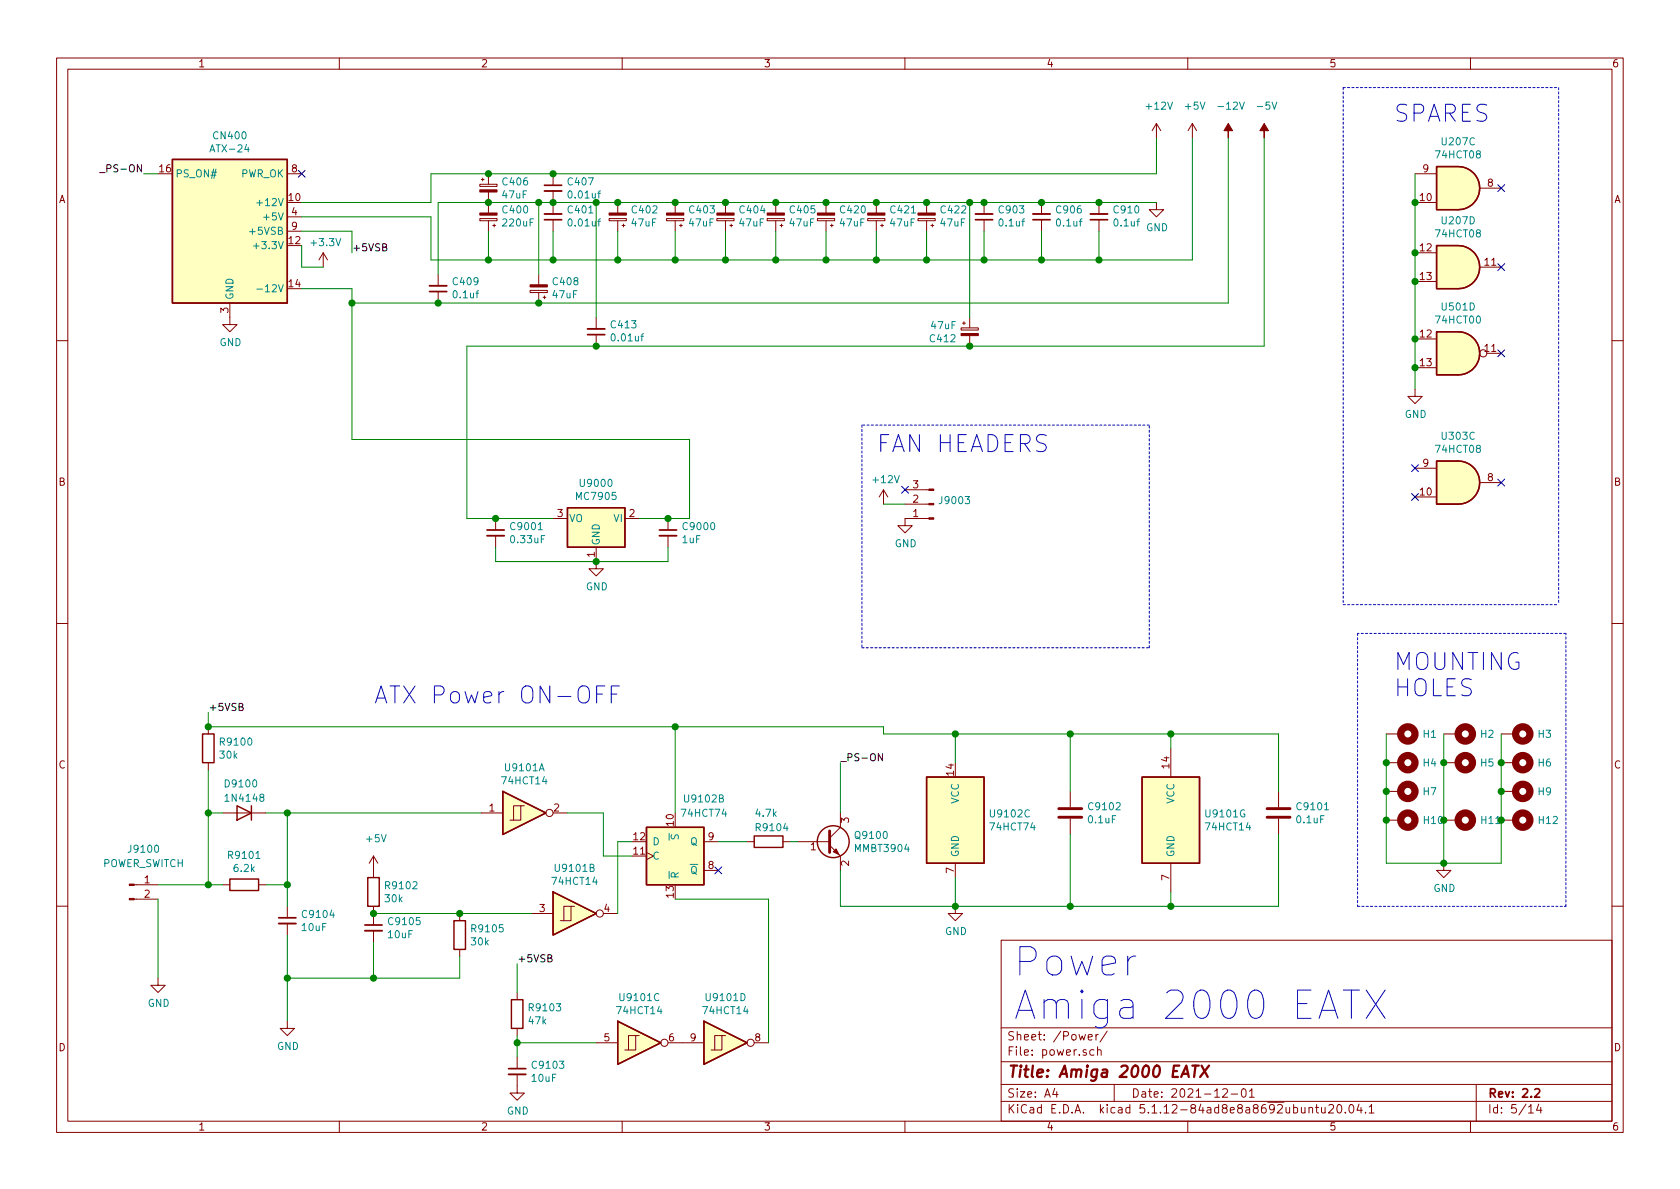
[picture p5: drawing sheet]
<svg xmlns="http://www.w3.org/2000/svg" width="297mm" height="210mm" viewBox="0 0 297 210" stroke-linecap="round" stroke-linejoin="round" font-family="sans-serif">
<g fill="none" stroke="#840000" stroke-width=".18">
<path d="M10 10.3h277v189.9h-277zM12 12.2h273v186.1h-273zM60 10.3v1.9M110 10.3v1.9M160 10.3v1.9M210 10.3v1.9M260 10.3v1.9M50.8 30.7h2.5M50.8 38.3h2.5M84.8 38.7h3.1v.3h-3.1zM84.8 32.6h3.1v.4h-3.1zM85.1 31.7h.5"/>
<path d="M85.3 31.5v.5M86.4 30.7v1.9M86.4 34v3.7M86.4 39v1.9M87.1 39.9h.5M87.4 39.6v.5M97.8 30.7v2.1M97.8 33.8v4M97.8 38.9v2M107.7 38.7h3v.3h-3zM109.2 35.8v1.9M109.2 39v1.9"/>
<path d="M110 39.9h.5M110.2 39.6v.5M117.9 38.7h3v.3h-3zM119.4 35.8v1.9M119.4 39v1.9M120.1 39.9h.5M120.4 39.6v.5M126.7 38.7h3.1v.3h-3.1zM128.3 35.8v1.9M128.3 39v1.9M129 39.9h.5M129.3 39.6v.5"/>
<path d="M135.6 38.7h3.1v.3h-3.1zM137.2 35.8v1.9M137.2 39v1.9M137.9 39.9h.5M138.2 39.6v.5M144.5 38.7h3.1v.3h-3.1zM146 35.8v1.9M146 39v1.9M146.8 39.9h.5M147.1 39.6v.5M153.4 38.7h3.1v.3h-3.1zM154.9 35.8v1.9"/>
<path d="M154.9 39v1.9M155.7 39.9h.5M156 39.6v.5M162.3 38.7h3.1v.3h-3.1zM163.8 35.8v1.9M163.8 39v1.9M164.6 39.9h.5M164.8 39.6v.5M174 35.8v2M174 38.9v2M184.1 35.8v2M184.1 38.9v2"/>
<path d="M194.3 35.8v2M194.3 38.9v2M204.5 35.8v1.3h1.2l-1.2 1.2-1.3-1.2h1.3M204.5 21.8l-.8 1.3M204.5 21.8v2.6M204.5 21.8l.7 1.3M210.8 21.8l-.7 1.3M210.8 21.8v2.6M210.8 21.8l.8 1.3M250.2 35.8h3.8M250.2 30.7h3.8M261.6 33.3h3.8"/>
<path d="M40.6 53.6v3.8h1.3l-1.3 1.3-1.2-1.3h1.2M50.8 40.9h2.5M57.1 44.7l-.7 1.3M57.1 44.7v2.5M57.1 44.7l.8 1.3M77.5 48.5v2M77.5 51.6v2M93.7 51.4h3.1v.3h-3.1zM95.2 48.5v1.9M95.2 51.7v1.9M96 52.6h.5M96.3 52.3v.5"/>
<path d="M105.4 56.1v2.1M105.4 59.2v2M169.9 58h3.1v.4h-3.1zM170.2 57.1h.5M170.4 56.9v.5M171.4 56.1v1.9M171.4 59.4v1.8M250.2 44.7h3.8M250.2 49.8h3.8M250.2 59.9h3.8M261.6 47.2h3.8M10 60.2h2"/>
<path d="M250.2 68.8v1.3h1.3l-1.3 1.3-1.3-1.3h1.3M250.2 65h3.8M262.9 62.5h2.5M285 60.2h2M87.6 91.7v2M87.6 94.7v2.1M97.8 91.7h2.5M105.4 96.8v3.8h1.3l-1.3 1.2-1.3-1.2h1.3M110.5 91.7h2.5M118.1 91.7v2M118.1 94.7v2.1M156.2 86.6l-.8 1.3"/>
<path d="M156.2 86.6v2.5M156.2 86.6l.8 1.3M160 86.6h4.2M160 89.1h4.2M164.2 91.7h-4.2v1.3h1.3l-1.3 1.2-1.3-1.2h1.3M250.2 87.9h3.8M250.2 82.8h3.8M261.6 85.3h3.8M10 110.3h2M285 110.3h2M36.8 128.5v1.3M36.8 134.9v1.2"/>
<path d="M189.2 139.9v2.8M207 132.3v5.1M226.1 139.9v2.8M245.1 134.9h2.5M245.1 129.8h2.5M245.1 139.9h2.5M255.3 134.9h2.5M255.3 129.8h2.5M265.4 134.9h2.6M265.4 129.8h2.6M265.4 139.9h2.6M23.7 159h4.2"/>
<path d="M23.7 156.5h4.2M39.4 143.8h7.6M39.4 156.5h1.2M45.7 156.5h1.3M66 151.4v3.8M66 151.4l-.7 1.2M66 151.4l.8 1.2M85.1 143.8h3.8M92.1 142.5h-1.3v2.5M92.7 142.5h-.6v2.5h-1.9M97.8 143.8h2.5M114.3 150.7l1.3 .7-1.3 .6"/>
<path d="M124.5 148.8h2.5M124.5 153.9h2.5M132.1 148.8h1.2M138.4 148.8h1.3M141 148.8h5.7M146.7 149.5l1.9 1.9v2.5M148.6 143.8v2.5l-1.9 1.9M168.9 152.6v2.6M189.2 144.8v2.8M207 152.6v5.1M226.1 144.8v2.8M245.1 145h2.5"/>
<path d="M255.3 152.6v1.3h1.2l-1.2 1.3-1.3-1.3h1.3M255.3 145h2.5M265.4 145h2.6M10 160.2h2M27.9 173v1.2h1.3l-1.3 1.3-1.2-1.3h1.2M50.8 160.3v2M50.8 163.3v2M66 160.3v3.3M66 164.6v2M81.3 161.5v1.3M81.3 167.9v1.3M91.4 175.5v1.3"/>
<path d="M94 161.5h3.8M101 160.3h-1.3v2.5M101.6 160.3h-.6v2.5h-1.9M106.7 161.5h2.5M168.9 160.3v1.2h1.3l-1.3 1.3-1.3-1.3h1.3M177 166.3h108v32h-108zM285 160.2h2M50.8 180.6v1.3h1.3l-1.3 1.2-1.3-1.2h1.3M60 198.3v1.9M91.4 190v3.3h1.3l-1.3 1.3-1.2-1.3h1.2M91.4 181.9v1.2M91.4 186.9v2.1"/>
<path d="M105.4 184.4h3.8M110 198.3v1.9M112.4 183.1h-1.3v2.6M113 183.1h-.6v2.6h-1.9M118.1 184.4h6.4M127.6 183.1h-1.2v2.6M128.3 183.1h-.7v2.6h-1.9M133.3 184.4h2.6M160 198.3v1.9M177 194.8h108M177 191.8h108M177 187.8h108"/>
<path d="M177 181.8h108M186.5 192.5l-.4 1h1M186.8 193v1M193.4 185.7l-.4-.1-.3 .3 .1 .6 .2 .1 .4-.1M194.1 185.7l.2-.1 .3 .1 .1 .9M194.1 185.1v1.5M197 191.8v3M210 198.3v1.9M216.2 192.7l.2-.2h.4l.2 .5-.9 1h.9M217.7 193.5h1.1M219.6 192.7l.4-.2a.94 .94 0 0 1 0 1.5 .82 .82 0 0 1-.4-1.3zM220.9 193l.4-.5v1.5"/>
<path d="M220.9 194h.9M231.4 196l.2-.2 .4 .1 .1 .9M231.4 195.8v1M232.6 195.8h.5M232.8 195.3v1.3l.3 .2M233.7 195.8v.8a.37 .37 0 0 0 .6 .1M234.3 195.8v1M234.9 195.5l.3-.2h.3l.2 .2 .1 .3-.1 .2-.8 .8h.9M236.5 195.5l.2-.2a.8 .8 0 0 1 .6 .8 .8 .8 0 0 1-.6 .7l-.2-.1-.1-.4zM237.9 196.7v.1M238.7 195.5l.2-.2a.8 .8 0 0 1 .5 .8 .8 .8 0 0 1-.5 .7l-.2-.1-.2-.4zM240.3 195.2l-.4 1.1h1"/>
<path d="M240.6 195.8v1M241.4 196.7v.1M242.1 195.8l.4-.5v1.5M242.1 196.8h.8M260 198.3v1.9M261 191.8v6.5M270.3 195.8l.4-.5v1.5M270.3 196.8h.8M272.1 195.2l-.4 1.1h.9M272.4 195.8v1"/>
<circle cx="262.3" cy="62.5" r=".63"/>
<circle cx="97.2" cy="143.8" r=".63"/>
<circle cx="106" cy="161.5" r=".63"/>
<circle cx="117.5" cy="184.4" r=".63"/>
<circle cx="132.7" cy="184.4" r=".63"/>
</g>
<g fill="none" stroke="#840000" stroke-width=".3">
<path d="M96.3 38.9h3M96.3 32.8h3M172.5 38.9h3M182.6 38.9h3.1M192.8 38.9h3M75.9 51.6h3.1M103.9 59.2h3M86.1 93.7h3.1M116.6 93.7h3M49.3 162.3h3M64.5 163.6h3.1M89.9 189h3.1"/>
<path d="M271.4 192.7l.2-.2h.4l.2 .5-.9 1h.9"/>
</g>
<path d="M210.8 188.4h1.2M211.4 188.4l-.3 2M212.4 188.4l1.1 2M213.8 188.4l-1.6 2" fill="none" stroke="#840000" stroke-width=".41"/>
<path d="M96.3 37.8h3M96.3 33.8h3M172.5 37.8h3M182.6 37.8h3.1M192.8 37.8h3M75.9 50.5h3.1M103.9 58.2h3M86.1 94.7h3.1M116.6 94.7h3M49.3 163.3h3M64.5 164.6h3.1M89.9 190h3.1" fill="none" stroke="#840000" stroke-width=".33"/>
<g fill="none" stroke="#840000" stroke-width="1.3">
<circle cx="248.9" cy="139.9" r="1.27"/>
<circle cx="248.9" cy="129.8" r="1.27"/>
<circle cx="248.9" cy="134.9" r="1.27"/>
<circle cx="259.1" cy="129.8" r="1.27"/>
<circle cx="259.1" cy="134.9" r="1.27"/>
<circle cx="269.2" cy="139.9" r="1.27"/>
<circle cx="269.2" cy="129.8" r="1.27"/>
<circle cx="269.2" cy="134.9" r="1.27"/>
<circle cx="248.9" cy="145" r="1.27"/>
<circle cx="259.1" cy="145" r="1.27"/>
<circle cx="269.2" cy="145" r="1.27"/>
</g>
<g fill="#ffffc2" stroke="#ffffc2" stroke-width=".18">
<path d="M163.8 137.4h10.2v15.2h-10.2z"/>
<path d="M201.9 137.4h10.2v15.2h-10.2z"/>
<path d="M97.8 157.7l7.6 3.8-7.6 3.8z"/>
<path d="M257.8 29.5a3.8 3.8 0 0 1 3.8 3.8 3.8 3.8 0 0 1-3.8 3.8z"/>
<path d="M254 29.5h3.8v7.6h-3.8z"/>
<path d="M257.8 43.4a3.8 3.8 0 0 1 3.8 3.8 3.8 3.8 0 0 1-3.8 3.8z"/>
<path d="M254 43.4h3.8v7.6h-3.8z"/>
<path d="M257.8 81.5a3.8 3.8 0 0 1 3.8 3.8 3.8 3.8 0 0 1-3.8 3.8z"/>
<path d="M254 81.5h3.8v7.6h-3.8z"/>
<path d="M257.8 58.7a3.8 3.8 0 0 1 3.8 3.8 3.8 3.8 0 0 1-3.8 3.8z"/>
<path d="M254 58.7h3.8v7.6h-3.8z"/>
<path d="M100.3 89.8h10.2v7h-10.2z"/>
<path d="M30.5 28.2h20.3v25.4h-20.3z"/>
<path d="M88.9 139.9l7.6 3.9-7.6 3.8z"/>
<path d="M124.5 180.6l7.6 3.8-7.6 3.8z"/>
<path d="M109.2 180.6l7.6 3.8-7.6 3.8z"/>
<path d="M114.3 146.3h10.2v10.2h-10.2z"/>
</g>
<g fill="none" stroke="#840000" stroke-width=".25">
<path d="M30.5 28.2h20.3v25.4h-20.3zM254 29.5h3.8a3.8 3.8 0 0 1 3.8 3.8 3.8 3.8 0 0 1-3.8 3.8h-3.8zM254 43.4h3.8a3.8 3.8 0 0 1 3.8 3.8 3.8 3.8 0 0 1-3.8 3.8h-3.8zM254 58.7h3.8a3.8 3.8 0 0 1 3.8 3.8 3.8 3.8 0 0 1-3.8 3.8h-3.8zM100.3 89.8h10.2v7h-10.2zM254 81.5h3.8a3.8 3.8 0 0 1 3.8 3.8 3.8 3.8 0 0 1-3.8 3.8h-3.8zM35.8 129.8h2v5.1h-2zM88.9 139.9l7.6 3.9-7.6 3.8zM163.8 137.4h10.2v15.2h-10.2zM201.9 137.4h10.2v15.2h-10.2zM40.6 155.4h5.1v2.1h-5.1zM41.9 142.5l2.5 1.3-2.5 1.2z"/>
<path d="M44.4 142.5v2.5M65 155.2h2.1v5.1h-2.1zM97.8 157.7l7.6 3.8-7.6 3.8zM114.3 146.3h10.2v10.2h-10.2zM133.3 147.8h5.1v2.1h-5.1zM80.3 162.8h2v5.1h-2zM90.4 176.8h2.1v5.1h-2.1zM109.2 180.6l7.6 3.8-7.6 3.8zM124.5 180.6l7.6 3.8-7.6 3.8z"/>
<circle cx="147.3" cy="148.8" r="2.82"/>
</g>
<g fill="#840000" stroke="#840000" stroke-width=".18">
<path d="M169.9 59h3.1v.4h-3.1z"/>
<path d="M93.7 50.4h3.1v.3h-3.1z"/>
<path d="M162.3 37.7h3.1v.3h-3.1z"/>
<path d="M153.4 37.7h3.1v.3h-3.1z"/>
<path d="M144.5 37.7h3.1v.3h-3.1z"/>
<path d="M135.6 37.7h3.1v.3h-3.1z"/>
<path d="M126.7 37.7h3.1v.3h-3.1z"/>
<path d="M117.9 37.7h3v.3h-3z"/>
<path d="M107.7 37.7h3v.3h-3z"/>
<path d="M84.8 37.7h3.1v.3h-3.1z"/>
<path d="M147.3 150.6l.5-.5 .5 1z"/>
<path d="M164.2 86.5h.9v.2h-.9z"/>
<path d="M164.2 89h.9v.3h-.9z"/>
<path d="M164.2 91.6h.9v.2h-.9z"/>
<path d="M84.8 33.6h3.1v.4h-3.1z"/>
<path d="M22.9 158.9h.8v.2h-.8z"/>
<path d="M22.9 156.3h.8v.3h-.8z"/>
<path d="M217.2 21.8l.7 1.3h-.7v1.3v-1.3h-.8z"/>
<path d="M223.5 21.8l.8 1.3h-.8v1.3v-1.3h-.7z"/>
</g>
<path d="M146.7 146.9v3.8M187.2 144.5h4.1M187.2 143h4.1M224 144.5h4.1M224 143h4.1" fill="none" stroke="#840000" stroke-width=".51"/>
<path d="M45.4 35.9h1M44.8 43.5h1M45.4 51.1h1" fill="none" stroke="#008484" stroke-width=".18"/>
<path d="M237.5 15.5h38.1M237.5 15.5v91.4M275.6 15.5v91.4M152.4 75.2v39.3M203.2 75.2h-50.8M152.4 114.5h50.8M203.2 114.5v-39.3M237.5 106.9h38.1M240 112v48.3M276.9 112h-36.9M240 160.3h36.9M276.9 160.3v-48.3" fill="none" stroke="#0000c2" stroke-width=".18" stroke-dasharray=".4 .4"/>
<g fill="none" stroke="#008400" stroke-width=".18">
<path d="M25.4 30.7h2.5M95.2 35.8v12.7M105.4 35.8v20.3M171.4 35.8v20.3M204.5 24.4v6.3h-128.3v5.1h-22.9M204.5 35.8h-127v12.7M210.8 24.4v21.6h-134.6v-7.7h-22.9M217.2 24.4v29.2h-155M223.5 24.4v36.8h-141v30.5h15.3M250.2 30.7v38.1M53.3 51h8.9v26.7h59.7v14h-8.9M53.3 43.4v3.8h3.8"/>
<path d="M53.3 40.9h8.9v3.8M86.4 40.9v5.1M97.8 40.9v5.1M109.2 40.9v5.1M119.4 40.9v5.1M128.3 40.9v5.1M137.2 40.9v5.1M146 40.9v5.1M154.9 40.9v5.1M163.8 40.9v5.1M174 40.9v5.1M184.1 40.9v5.1"/>
<path d="M194.3 40.9v5.1M87.6 96.8v2.5h30.5v-2.5M156.2 89.1h3.8M36.8 126v2.5h119.4v1.3h69.9v10.1M36.8 136.1v20.4M119.4 128.5v15.3M148.6 134.9v8.9M168.9 129.8v5.1M189.2 129.8v10.1M207 129.8v2.5M245.1 129.8v22.8h20.3v-22.8M255.3 129.8v22.8"/>
<path d="M27.9 156.5h11.5M27.9 159v14M36.8 143.8h2.6M47 143.8h38.1M47 156.5h3.8M50.8 143.8v16.5M100.3 143.8h6.4v7.6h5.1M111.8 148.8h-2.6v12.7M119.4 159h16.5v25.4M127 148.8h5.1M139.7 148.8h1.3M168.9 155.2v5.1"/>
<path d="M189.2 147.6v12.7M207 157.7v2.6M226.1 147.6v12.7h-77.5v-6.4M50.8 165.3v15.3M66 166.6v6.4M66 161.5h28M81.3 169.2v3.8h-30.5M91.4 170.4v5.1M91.4 183.1v3.8M91.4 184.4h14"/>
</g>
<path d="M17.6 30.5h1M67.7 43.7h.5l.2-.2-.1-.3-.6-.1v1.3h.4l.3-.2v-.3l-.3-.2M42.3 125l.5-.1 .2-.2-.1-.2-.6-.1v1.2h.4l.3-.1v-.3l-.3-.2M156 133.3v1.2l-.7-1.2v1.2M96.9 169.4h.5l.2-.2-.1-.2-.6-.2v1.3h.5l.2-.1v-.3l-.3-.3" fill="none" stroke="#000" stroke-width=".18"/>
<path d="M105.5 122.7h1M106.9 121.3h-1.4v3M108.1 122.7h1M109.5 121.3h-1.4v3M237.5 175.1h2.9M238.9 175.1v5M241.6 175.1l3.3 5M244.9 175.1l-3.3 5" fill="none" stroke="#0000c2" stroke-width=".18"/>
<g fill="#008400" stroke="#008400" stroke-width=".25">
<circle cx="250.2" cy="49.8" r=".51"/>
<circle cx="168.9" cy="160.3" r=".51"/>
<circle cx="250.2" cy="44.7" r=".51"/>
<circle cx="91.4" cy="184.4" r=".51"/>
<circle cx="250.2" cy="35.8" r=".51"/>
<circle cx="250.2" cy="59.9" r=".51"/>
<circle cx="250.2" cy="65" r=".51"/>
<circle cx="36.8" cy="128.5" r=".51"/>
<circle cx="87.6" cy="91.7" r=".51"/>
<circle cx="81.3" cy="161.5" r=".51"/>
<circle cx="66" cy="173" r=".51"/>
<circle cx="86.4" cy="30.7" r=".51"/>
<circle cx="119.4" cy="128.5" r=".51"/>
<circle cx="194.3" cy="46" r=".51"/>
<circle cx="62.2" cy="53.6" r=".51"/>
<circle cx="77.5" cy="53.6" r=".51"/>
<circle cx="95.3" cy="53.6" r=".51"/>
<circle cx="97.8" cy="46" r=".51"/>
<circle cx="86.4" cy="46" r=".51"/>
<circle cx="109.2" cy="46" r=".51"/>
<circle cx="119.4" cy="46" r=".51"/>
<circle cx="128.3" cy="46" r=".51"/>
<circle cx="137.2" cy="46" r=".51"/>
<circle cx="146.1" cy="46" r=".51"/>
<circle cx="154.9" cy="46" r=".51"/>
<circle cx="163.8" cy="46" r=".51"/>
<circle cx="174" cy="46" r=".51"/>
<circle cx="184.2" cy="46" r=".51"/>
<circle cx="66" cy="161.5" r=".51"/>
<circle cx="194.3" cy="35.8" r=".51"/>
<circle cx="184.2" cy="35.8" r=".51"/>
<circle cx="174" cy="35.8" r=".51"/>
<circle cx="163.8" cy="35.8" r=".51"/>
<circle cx="154.9" cy="35.8" r=".51"/>
<circle cx="146.1" cy="35.8" r=".51"/>
<circle cx="137.2" cy="35.8" r=".51"/>
<circle cx="128.3" cy="35.8" r=".51"/>
<circle cx="119.4" cy="35.8" r=".51"/>
<circle cx="109.2" cy="35.8" r=".51"/>
<circle cx="86.4" cy="35.8" r=".51"/>
<circle cx="97.8" cy="35.8" r=".51"/>
<circle cx="97.8" cy="30.7" r=".51"/>
<circle cx="105.4" cy="61.2" r=".51"/>
<circle cx="50.8" cy="173" r=".51"/>
<circle cx="118.1" cy="91.7" r=".51"/>
<circle cx="50.8" cy="143.8" r=".51"/>
<circle cx="50.8" cy="156.5" r=".51"/>
<circle cx="36.8" cy="143.8" r=".51"/>
<circle cx="36.8" cy="156.5" r=".51"/>
<circle cx="265.4" cy="139.9" r=".51"/>
<circle cx="105.4" cy="99.3" r=".51"/>
<circle cx="207" cy="129.8" r=".51"/>
<circle cx="207" cy="160.3" r=".51"/>
<circle cx="189.2" cy="160.3" r=".51"/>
<circle cx="189.2" cy="129.8" r=".51"/>
<circle cx="171.5" cy="61.2" r=".51"/>
<circle cx="255.3" cy="152.6" r=".51"/>
<circle cx="265.4" cy="145" r=".51"/>
<circle cx="265.4" cy="134.9" r=".51"/>
<circle cx="245.1" cy="145" r=".51"/>
<circle cx="95.3" cy="35.8" r=".51"/>
<circle cx="171.5" cy="35.8" r=".51"/>
<circle cx="245.1" cy="139.9" r=".51"/>
<circle cx="245.1" cy="134.9" r=".51"/>
<circle cx="255.3" cy="145" r=".51"/>
<circle cx="255.3" cy="134.9" r=".51"/>
<circle cx="168.9" cy="129.8" r=".51"/>
<circle cx="105.4" cy="35.8" r=".51"/>
</g>
<g fill="none" stroke="#000084" stroke-width=".18">
<path d="M52.7 30.1l1.2 1.2M53.9 30.1l-1.2 1.2M264.8 32.7l1.2 1.2M266 32.7l-1.2 1.2M264.8 46.6l1.2 1.2M266 46.6l-1.2 1.2M264.8 61.9l1.2 1.2M266 61.9l-1.2 1.2M159.4 86l1.2 1.2M160.6 86l-1.2 1.2M249.6 82.2l1.2 1.2M249.6 87.3l1.2 1.2"/>
<path d="M250.8 82.2l-1.2 1.2M250.8 87.3l-1.2 1.2M264.8 84.7l1.2 1.2M266 84.7l-1.2 1.2M126.4 153.3l1.2 1.2M127.6 153.3l-1.2 1.2"/>
</g>
<g font-size="7" fill="#0000c2">
<text x="179.1" y="172.7">Power</text>
<text x="179.1" y="180.3">Amiga 2000 EATX</text>
</g>
<g font-size="4.2" fill="#0000c2">
<text x="246.4" y="21.6">SPARES</text>
<text x="154.9" y="80">FAN HEADERS</text>
<text x="246.4" y="118.5">MOUNTING</text>
<text x="66" y="124.5">ATX Power ON-OFF</text>
<text x="246.4" y="123.2">HOLES</text>
</g>
<text font-size="2.8" fill="#840000" x="178" y="190.5">Title: Amiga 2000 EATX</text>
<g font-size="2.1" fill="#840000">
<text x="178" y="184">Sheet: /Power/</text>
<text x="178" y="186.7">File: power.sch</text>
<text x="178" y="196.9">KiCad E.D.A. kicad 5.1.12-84ad8e8a8692ubuntu20.04.1</text>
<text x="178" y="194.1">Size: A4</text>
<text x="200" y="194.1">Date: 2021-12-01</text>
<text x="263" y="194.1">Rev: 2.2</text>
<text x="263" y="196.9">Id: 5/14</text>
</g>
<g font-size="1.8" fill="#840000">
<text x="35" y="11.9">1</text>
<text x="85" y="11.9">2</text>
<text x="135" y="11.9">3</text>
<text x="185" y="11.9">4</text>
<text x="235" y="11.9">5</text>
<text x="285" y="11.9">6</text>
<text x="10.4" y="35.9">A</text>
<text x="28.2" y="30.5">16</text>
<text x="51.1" y="35.6">10</text>
<text x="51.6" y="30.5">8</text>
<text x="251.1" y="35.6">10</text>
<text x="251.6" y="30.5">9</text>
<text x="263" y="33">8</text>
<text x="285.4" y="35.9">A</text>
<text x="51.6" y="38.1">4</text>
<text x="51.6" y="40.6">9</text>
<text x="51.1" y="43.2">12</text>
<text x="251.1" y="44.4">12</text>
<text x="262.6" y="47">11</text>
<text x="51.1" y="50.8">14</text>
<text x="251.1" y="49.5">13</text>
<text x="40.4" y="55.3" transform="rotate(-90 40.4 55.3)">3</text>
<text x="251.1" y="59.7">12</text>
<text x="251.1" y="64.8">13</text>
<text x="262.6" y="62.2">11</text>
<text x="251.6" y="82.5">9</text>
<text x="10.4" y="85.9">B</text>
<text x="161.4" y="88.9">2</text>
<text x="161.4" y="86.4">3</text>
<text x="251.1" y="87.6">10</text>
<text x="263" y="85.1">8</text>
<text x="285.4" y="85.9">B</text>
<text x="98.6" y="91.4">3</text>
<text x="111.3" y="91.4">2</text>
<text x="161.4" y="91.4">1</text>
<text x="105.2" y="98.5" transform="rotate(-90 105.2 98.5)">1</text>
<text x="10.4" y="135.9">C</text>
<text x="168.7" y="137.1" transform="rotate(-90 168.7 137.1)">14</text>
<text x="206.8" y="135.8" transform="rotate(-90 206.8 135.8)">14</text>
<text x="285.4" y="135.9">C</text>
<text x="86.5" y="143.5">1</text>
<text x="97.9" y="143.5">2</text>
<text x="112.1" y="148.6">12</text>
<text x="119.1" y="146" transform="rotate(-90 119.1 146)">10</text>
<text x="125.2" y="148.6">9</text>
<text x="150.1" y="145.5" transform="rotate(-90 150.1 145.5)">3</text>
<text x="112.1" y="151.1">11</text>
<text x="125.2" y="153.7">8</text>
<text x="143.3" y="150.4">1</text>
<text x="150.1" y="153.1" transform="rotate(-90 150.1 153.1)">2</text>
<text x="168.7" y="154.4" transform="rotate(-90 168.7 154.4)">7</text>
<text x="206.8" y="155.7" transform="rotate(-90 206.8 155.7)">7</text>
<text x="25.6" y="156.2">1</text>
<text x="25.6" y="158.7">2</text>
<text x="95.4" y="161.3">3</text>
<text x="106.8" y="161.3">4</text>
<text x="119.1" y="158.7" transform="rotate(-90 119.1 158.7)">13</text>
<text x="10.4" y="185.9">D</text>
<text x="106.8" y="184.1">5</text>
<text x="118.3" y="184.1">6</text>
<text x="122.1" y="184.1">9</text>
<text x="133.5" y="184.1">8</text>
<text x="285.4" y="185.9">D</text>
<text x="35" y="199.9">1</text>
<text x="85" y="199.9">2</text>
<text x="135" y="199.9">3</text>
<text x="185" y="199.9">4</text>
<text x="235" y="199.9">5</text>
<text x="285" y="199.9">6</text>
</g>
<g font-size="1.8" fill="#008484">
<text x="202.8" y="19.4">+12V</text>
<text x="209.7" y="19.4">+5V</text>
<text x="215.7" y="19.4">-12V</text>
<text x="222.6" y="19.4">-5V</text>
<text x="37.6" y="26.9">ATX-24</text>
<text x="37.9" y="24.6">CN400</text>
<text x="254" y="28">74HCT08</text>
<text x="255.1" y="25.7">U207C</text>
<text x="31" y="31.4">PS_ON#</text>
<text x="42.5" y="31.4">PWR_OK</text>
<text x="88.9" y="35.1">47uF</text>
<text x="89" y="32.8">C406</text>
<text x="100.5" y="32.8">C407</text>
<text x="100.7" y="35.1">0.01uf</text>
<text x="44.6" y="41.5">+5VSB</text>
<text x="46.1" y="36.4">+12V</text>
<text x="47.1" y="39">+5V</text>
<text x="89" y="37.7">C400</text>
<text x="89.1" y="40.1">220uF</text>
<text x="100.5" y="37.7">C401</text>
<text x="100.7" y="40.1">0.01uf</text>
<text x="111.8" y="40.1">47uF</text>
<text x="111.9" y="37.7">C402</text>
<text x="121.9" y="40.1">47uF</text>
<text x="122" y="37.7">C403</text>
<text x="130.8" y="40.1">47uF</text>
<text x="130.9" y="37.7">C404</text>
<text x="139.7" y="40.1">47uF</text>
<text x="139.8" y="37.7">C405</text>
<text x="148.6" y="40.1">47uF</text>
<text x="148.7" y="37.7">C420</text>
<text x="157.5" y="40.1">47uF</text>
<text x="157.6" y="37.7">C421</text>
<text x="166.4" y="40.1">47uF</text>
<text x="166.5" y="37.7">C422</text>
<text x="176.7" y="37.7">C903</text>
<text x="176.8" y="40.1">0.1uf</text>
<text x="186.9" y="37.7">C906</text>
<text x="186.9" y="40.1">0.1uf</text>
<text x="197.1" y="37.7">C910</text>
<text x="197.1" y="40.1">0.1uf</text>
<text x="202.6" y="40.9">GND</text>
<text x="254" y="42">74HCT08</text>
<text x="255.1" y="39.7">U207D</text>
<text x="45.6" y="44.1">+3.3V</text>
<text x="55.2" y="43.5">+3.3V</text>
<text x="41.3" y="53.1" transform="rotate(-90 41.3 53.1)">GND</text>
<text x="46.6" y="51.7">-12V</text>
<text x="80.2" y="50.4">C409</text>
<text x="80.3" y="52.8">0.1uf</text>
<text x="97.8" y="52.8">47uF</text>
<text x="97.9" y="50.4">C408</text>
<text x="108.2" y="58.1">C413</text>
<text x="164.7" y="58.2">47uF</text>
<text x="254" y="57.2">74HCT00</text>
<text x="255.1" y="54.9">U501D</text>
<text x="38.8" y="61.2">GND</text>
<text x="108.3" y="60.4">0.01uf</text>
<text x="164.6" y="60.5">C412</text>
<text x="248.4" y="73.9">GND</text>
<text x="255.1" y="77.8">U303C</text>
<text x="254" y="80.1">74HCT08</text>
<text x="102.1" y="88.4">MC7905</text>
<text x="102.8" y="86.1">U9000</text>
<text x="154.5" y="85.4">+12V</text>
<text x="166.3" y="89.1">J9003</text>
<text x="90.5" y="93.7">C9001</text>
<text x="100.6" y="92.3">VO</text>
<text x="108.6" y="92.3">VI</text>
<text x="121" y="93.7">C9000</text>
<text x="90.5" y="96.1">0.33uF</text>
<text x="106" y="96.5" transform="rotate(-90 106 96.5)">GND</text>
<text x="120.7" y="96.1">1uF</text>
<text x="158.2" y="96.8">GND</text>
<text x="103.6" y="104.4">GND</text>
<text x="39.1" y="131.8">R9100</text>
<text x="251.7" y="130.5">H1</text>
<text x="261.8" y="130.5">H2</text>
<text x="272" y="130.5">H3</text>
<text x="38.9" y="134.2">30k</text>
<text x="89.5" y="136.4">U9101A</text>
<text x="251.7" y="135.6">H4</text>
<text x="261.8" y="135.6">H5</text>
<text x="272" y="135.6">H6</text>
<text x="40" y="139.2">D9100</text>
<text x="40.1" y="141.8">1N4148</text>
<text x="88.9" y="138.7">74HCT14</text>
<text x="121.2" y="141.9">U9102B</text>
<text x="169.5" y="142.2" transform="rotate(-90 169.5 142.2)">VCC</text>
<text x="192.7" y="143.3">C9102</text>
<text x="207.6" y="142.2" transform="rotate(-90 207.6 142.2)">VCC</text>
<text x="229.5" y="143.3">C9101</text>
<text x="251.7" y="140.6">H7</text>
<text x="272" y="140.6">H9</text>
<text x="64.9" y="148.9">+5V</text>
<text x="115.3" y="149.5">D</text>
<text x="120" y="148.5" transform="rotate(-90 120 148.5)">S</text>
<text x="120.7" y="144.4">74HCT74</text>
<text x="122.1" y="149.5">Q</text>
<text x="133.7" y="144.4">4.7k</text>
<text x="133.9" y="147">R9104</text>
<text x="151.4" y="148.4">Q9100</text>
<text x="175.2" y="146.9">74HCT74</text>
<text x="175.3" y="144.5">U9102C</text>
<text x="192.5" y="145.6">0.1uF</text>
<text x="213.3" y="146.9">74HCT14</text>
<text x="213.4" y="144.5">U9101G</text>
<text x="229.4" y="145.6">0.1uF</text>
<text x="251.8" y="145.7">H10</text>
<text x="262" y="145.7">H11</text>
<text x="272.1" y="145.7">H12</text>
<text x="18.1" y="153.3">POWER_SWITCH</text>
<text x="22.9" y="150.8">J9100</text>
<text x="40.6" y="151.9">R9101</text>
<text x="41.5" y="154.2">6.2k</text>
<text x="98.4" y="154.2">U9101B</text>
<text x="115.3" y="152">C</text>
<text x="120" y="155.4" transform="rotate(-90 120 155.4)">R</text>
<text x="122.1" y="154.6">Q</text>
<text x="151.3" y="150.7">MMBT3904</text>
<text x="169.5" y="151.6" transform="rotate(-90 169.5 151.6)">GND</text>
<text x="207.6" y="151.6" transform="rotate(-90 207.6 151.6)">GND</text>
<text x="68.1" y="159.6">30k</text>
<text x="68.4" y="157.2">R9102</text>
<text x="97.8" y="156.5">74HCT14</text>
<text x="253.4" y="157.7">GND</text>
<text x="53.5" y="164.6">10uF</text>
<text x="53.7" y="162.3">C9104</text>
<text x="68.7" y="165.9">10uF</text>
<text x="68.9" y="163.6">C9105</text>
<text x="83.4" y="167.2">30k</text>
<text x="83.6" y="164.9">R9105</text>
<text x="167.1" y="165.3">GND</text>
<text x="26.1" y="178">GND</text>
<text x="93.8" y="178.8">R9103</text>
<text x="109.2" y="179.3">74HCT14</text>
<text x="109.8" y="177">U9101C</text>
<text x="124.5" y="179.3">74HCT14</text>
<text x="125" y="177">U9101D</text>
<text x="49" y="185.7">GND</text>
<text x="93.5" y="181.1">47k</text>
<text x="94.1" y="191.3">10uF</text>
<text x="94.3" y="189">C9103</text>
<text x="89.6" y="197.1">GND</text>
</g>
<g font-size="1.8">
<text x="18.8" y="30.5">_PS-ON</text>
<text x="62.2" y="44.4">+5VSB</text>
<text x="36.8" y="125.7">+5VSB</text>
<text x="148.6" y="134.6">_PS-ON</text>
<text x="91.4" y="170.2">+5VSB</text>
</g>
</svg>
